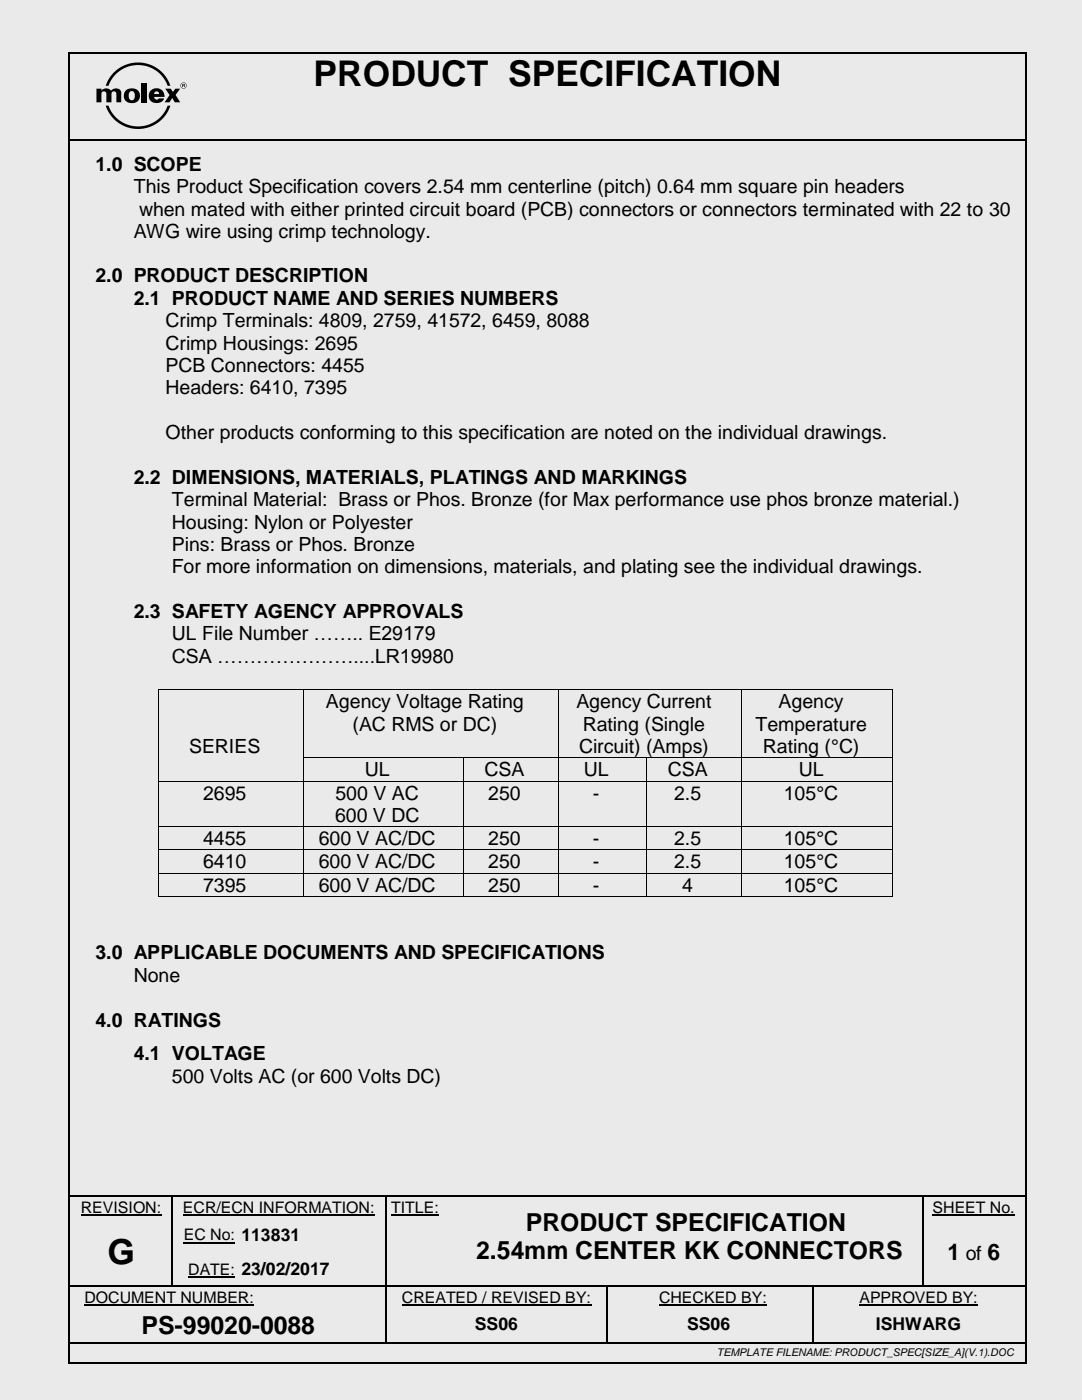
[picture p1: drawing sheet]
<svg xmlns="http://www.w3.org/2000/svg" width="216mm" height="279mm" viewBox="0 0 216 279" stroke-linecap="round" stroke-linejoin="round" font-family="sans-serif">
<path d="M0 0h215.9v279.4h-215.9z" fill-rule="evenodd" fill="#eaeaea"/>
<g fill="#000">
<path d="M13.6 10.3h.4v.4h-.4z" fill-rule="evenodd"/>
<path d="M13.6 10.3h.4v.4h-.4z" fill-rule="evenodd"/>
<path d="M25.9 18.3h.1a.64 .64 0 0 1 .7 0 .64 .64 0 0 1 .2 .8 .68 .68 0 0 1-.6 .9 .68 .68 0 0 1-.6-.9zM25.1 18.1a1.56 1.56 0 0 0 0 2.1 1.56 1.56 0 0 0 2 .2 1.53 1.53 0 0 0 .7-2 1.53 1.53 0 0 0-2.1-.7z" fill-rule="evenodd"/>
<path d="M22.7 14.5a6.8 6.8 0 0 1 11.3 2.6h-.5a6.3 6.3 0 0 0-6-4.1 6.3 6.3 0 0 0-5.9 4.1h-.5l.7-1.4z" fill-rule="evenodd"/>
<path d="M30 18.1a1.53 1.53 0 0 0 0 2 1.53 1.53 0 0 0 1.9 .4 1.13 1.13 0 0 0 .8-.9h-1a.51 .51 0 0 1-.6 .3 .51 .51 0 0 1-.3-.6h2a1.62 1.62 0 0 0-.9-1.6 1.62 1.62 0 0 0-1.9 .4zM30.9 18.4l.3-.2a.49 .49 0 0 1 .5 .6h-.9z" fill-rule="evenodd"/>
<path d="M33 17.7h1.1l.4 .7 .5-.7h.9l-.9 1.3 1 1.4h-1.1l-.5-.8-.6 .8h-1l1-1.4z" fill-rule="evenodd"/>
<path d="M36 17.1a.62 .62 0 0 1 1.2 0 .62 .62 0 0 1-1.2 0zM36.1 17.1a.55 .55 0 0 0 1.1 0 .55 .55 0 0 0-1.1 0z" fill-rule="evenodd"/>
<path d="M36.5 16.9l.3 .1h-.3zM36.4 16.8v.6h.1v-.3l.4 .3v-.6z" fill-rule="evenodd"/>
<path d="M204.5 10.3h.4v.4h-.4z" fill-rule="evenodd"/>
<path d="M204.5 10.3h.4v.4h-.4z" fill-rule="evenodd"/>
<path d="M14 27.7h.3v.4h-.3z" fill-rule="evenodd"/>
<path d="M14 27.7h.3v.4h-.3z" fill-rule="evenodd"/>
<path d="M19.2 17.7h1v.4l.1-.1a1.28 1.28 0 0 1 1.9 .1 1.16 1.16 0 0 1 2 .3v2h-1v-1.7a.49 .49 0 0 0-.5-.5 .49 .49 0 0 0-.5 .5v1.7h-1v-1.7a.49 .49 0 0 0-.5-.5 .49 .49 0 0 0-.5 .5v1.7h-1z" fill-rule="evenodd"/>
<path d="M28.3 16.5h1v3.9h-1z" fill-rule="evenodd"/>
<path d="M21.1 21.1h.5a6.3 6.3 0 0 0 5.9 4.1 6.3 6.3 0 0 0 6-4.1h.5a6.8 6.8 0 0 1-6.5 4.6 6.8 6.8 0 0 1-6.4-4.6z" fill-rule="evenodd"/>
<path d="M204.3 27.7h.4v.4h-.4z" fill-rule="evenodd"/>
<path d="M204.3 27.7h.4v.4h-.4z" fill-rule="evenodd"/>
<path d="M31.5 137.6h.2v.2h-.2z" fill-rule="evenodd"/>
<path d="M31.5 137.6h.2v.2h-.2z" fill-rule="evenodd"/>
<path d="M60.5 137.6h.2v.2h-.2z" fill-rule="evenodd"/>
<path d="M111.4 137.6h.2v.2h-.2z" fill-rule="evenodd"/>
<path d="M147.9 137.6h.2v.2h-.2z" fill-rule="evenodd"/>
<path d="M178.1 137.6h.2v.2h-.2z" fill-rule="evenodd"/>
<path d="M178.1 137.6h.2v.2h-.2z" fill-rule="evenodd"/>
<path d="M31.5 151.2h.2v.1h-.2z" fill-rule="evenodd"/>
<path d="M31.5 155.8h.2v.2h-.2z" fill-rule="evenodd"/>
<path d="M60.5 151.2h.2v.1h-.2z" fill-rule="evenodd"/>
<path d="M60.5 155.8h.2v.2h-.2z" fill-rule="evenodd"/>
<path d="M92.3 151.2h.2v.1h-.2z" fill-rule="evenodd"/>
<path d="M92.3 155.8h.2v.2h-.2z" fill-rule="evenodd"/>
<path d="M111.4 151.2h.2v.1h-.2z" fill-rule="evenodd"/>
<path d="M111.4 155.8h.2v.2h-.2z" fill-rule="evenodd"/>
<path d="M128.9 151.2h.2v.1h-.2z" fill-rule="evenodd"/>
<path d="M128.9 155.8h.2v.2h-.2z" fill-rule="evenodd"/>
<path d="M147.9 151.2h.2v.1h-.2z" fill-rule="evenodd"/>
<path d="M147.9 155.8h.2v.2h-.2z" fill-rule="evenodd"/>
<path d="M178.1 151.2h.2v.1h-.2z" fill-rule="evenodd"/>
<path d="M178.1 155.8h.2v.2h-.2z" fill-rule="evenodd"/>
<path d="M31.5 164.9h.2v.2h-.2z" fill-rule="evenodd"/>
<path d="M31.5 169.5h.2v.2h-.2z" fill-rule="evenodd"/>
<path d="M31.5 174.2h.2v.2h-.2z" fill-rule="evenodd"/>
<path d="M31.5 178.8h.2v.2h-.2z" fill-rule="evenodd"/>
<path d="M31.5 178.8h.2v.2h-.2z" fill-rule="evenodd"/>
<path d="M60.5 164.9h.2v.2h-.2z" fill-rule="evenodd"/>
<path d="M60.5 169.5h.2v.2h-.2z" fill-rule="evenodd"/>
<path d="M60.5 174.2h.2v.2h-.2z" fill-rule="evenodd"/>
<path d="M60.5 178.8h.2v.2h-.2z" fill-rule="evenodd"/>
<path d="M92.3 164.9h.2v.2h-.2z" fill-rule="evenodd"/>
<path d="M92.3 169.5h.2v.2h-.2z" fill-rule="evenodd"/>
<path d="M92.3 174.2h.2v.2h-.2z" fill-rule="evenodd"/>
<path d="M92.3 178.8h.2v.2h-.2z" fill-rule="evenodd"/>
<path d="M111.4 164.9h.2v.2h-.2z" fill-rule="evenodd"/>
<path d="M111.4 169.5h.2v.2h-.2z" fill-rule="evenodd"/>
<path d="M111.4 174.2h.2v.2h-.2z" fill-rule="evenodd"/>
<path d="M111.4 178.8h.2v.2h-.2z" fill-rule="evenodd"/>
<path d="M128.9 164.9h.2v.2h-.2z" fill-rule="evenodd"/>
<path d="M128.9 169.5h.2v.2h-.2z" fill-rule="evenodd"/>
<path d="M128.9 174.2h.2v.2h-.2z" fill-rule="evenodd"/>
<path d="M128.9 178.8h.2v.2h-.2z" fill-rule="evenodd"/>
<path d="M147.9 164.9h.2v.2h-.2z" fill-rule="evenodd"/>
<path d="M147.9 169.5h.2v.2h-.2z" fill-rule="evenodd"/>
<path d="M147.9 174.2h.2v.2h-.2z" fill-rule="evenodd"/>
<path d="M147.9 178.8h.2v.2h-.2z" fill-rule="evenodd"/>
<path d="M178.1 164.9h.2v.2h-.2z" fill-rule="evenodd"/>
<path d="M178.1 169.5h.2v.2h-.2z" fill-rule="evenodd"/>
<path d="M178.1 174.2h.2v.2h-.2z" fill-rule="evenodd"/>
<path d="M178.1 178.8h.2v.2h-.2z" fill-rule="evenodd"/>
<path d="M178.1 178.8h.2v.2h-.2z" fill-rule="evenodd"/>
<path d="M34.1 238.8h.3v.2h-.3z" fill-rule="evenodd"/>
<path d="M34.1 238.5h.4v.3h-.4z" fill-rule="evenodd"/>
<path d="M77 238.8h.2v.2h-.2z" fill-rule="evenodd"/>
<path d="M77 238.5h.3v.3h-.3z" fill-rule="evenodd"/>
<path d="M89.6 238.5h.4v.3h-.4z" fill-rule="evenodd"/>
<path d="M184 238.8h.3v.2h-.3z" fill-rule="evenodd"/>
<path d="M184 238.5h.4v.3h-.4z" fill-rule="evenodd"/>
<path d="M204.3 238.5h.3v.3h-.3z" fill-rule="evenodd"/>
<path d="M34.1 242.8h.3v.9h-.3z" fill-rule="evenodd"/>
<path d="M34.1 249.7h.3v.9h-.3z" fill-rule="evenodd"/>
<path d="M34.1 256.6h.3v.2h-.3z" fill-rule="evenodd"/>
<path d="M46.9 256.6h.3v.2h-.3z" fill-rule="evenodd"/>
<path d="M77 242.8h.2v.9h-.2z" fill-rule="evenodd"/>
<path d="M77 249.7h.2v.9h-.2z" fill-rule="evenodd"/>
<path d="M77 256.6h.2v.5h-.2z" fill-rule="evenodd"/>
<path d="M89.6 256.6h.3v.2h-.3z" fill-rule="evenodd"/>
<path d="M121 256.8h.2v.3h-.2z" fill-rule="evenodd"/>
<path d="M121 256.6h.2v.2h-.2z" fill-rule="evenodd"/>
<path d="M162 256.8h.3v.3h-.3z" fill-rule="evenodd"/>
<path d="M162 256.6h.3v.2h-.3z" fill-rule="evenodd"/>
<path d="M184 242.8h.3v.9h-.3z" fill-rule="evenodd"/>
<path d="M184 249.7h.3v.9h-.3z" fill-rule="evenodd"/>
<path d="M184 256.6h.3v.2h-.3z" fill-rule="evenodd"/>
<path d="M13.6 271.8h.4v.4h-.4z" fill-rule="evenodd"/>
<path d="M13.6 271.8h.4v.4h-.4z" fill-rule="evenodd"/>
<path d="M76.9 260.9h.4v.8h-.4z" fill-rule="evenodd"/>
<path d="M76.9 267.8h.4v.3h-.4z" fill-rule="evenodd"/>
<path d="M120.9 260.9h.4v.8h-.4z" fill-rule="evenodd"/>
<path d="M120.9 267.8h.4v.3h-.4z" fill-rule="evenodd"/>
<path d="M162 260.9h.3v.8h-.3z" fill-rule="evenodd"/>
<path d="M162 267.8h.4v.3h-.4z" fill-rule="evenodd"/>
<path d="M204.3 267.8h.3v.3h-.3z" fill-rule="evenodd"/>
<path d="M204.5 271.8h.4v.4h-.4z" fill-rule="evenodd"/>
<path d="M204.5 271.8h.4v.4h-.4z" fill-rule="evenodd"/>
</g>
<g fill="none" stroke="#000" stroke-width=".34">
<path d="M13.8 10.7v261.1M14 10.5h190.5M204.7 10.7v261.1M14.3 27.9h190.2M14 238.6h20.1M34.5 238.6h42.5M77.3 238.6h12.3M90 238.6h94M184.4 238.6h19.9M14 267.9h62.9M14 272h190.5M77.1 261.7v6.1"/>
<path d="M77.3 267.9h43.6M121.1 261.7v6.1M121.3 267.9h40.7M162.4 267.9h41.9"/>
</g>
<path d="M16.1 242.5h16.1M36.5 242.5h38.3M36.7 248h10.2M37.6 254.9h9.3M78.1 242.5h9.5M186.1 242.5h16.4M16.8 260.5h33.9M80.2 260.5h37.8M131.5 260.5h21.5M171.5 260.5h23.6" fill="none" stroke="#000" stroke-width=".21"/>
<g fill="none" stroke="#000" stroke-width=".25">
<path d="M34.3 239v3.8M77.1 239v3.8M184.1 239v3.8M14 256.7h20.1M34.3 243.7v6M34.3 250.6v6M34.4 256.7h12.5M47.2 256.7h29.8M77.1 243.7v6M77.1 250.6v6M77.1 257.1v3.8M77.2 256.7h12.4"/>
<path d="M89.9 256.7h31.1M121.1 257.1v3.8M121.2 256.7h40.8M162.2 257.1v3.8M162.3 256.7h21.7M184.1 243.7v6M184.1 250.6v6M184.3 256.7h20.2M162.2 261.7v6.1"/>
</g>
<g fill="none" stroke="#000" stroke-width=".2">
<path d="M31.6 137.8v13.4M31.7 137.7h28.8M60.6 137.8v13.4M60.7 137.7h50.7M111.5 137.8v13.4M111.6 137.7h36.3M148 137.8v13.4M148.1 137.7h30M178.2 137.8v13.4M31.6 151.3v4.5M31.6 156v8.9M31.7 155.9h28.8"/>
<path d="M60.6 151.3v4.5M60.6 156v8.9M60.7 151.2h31.6M60.7 155.9h31.6M92.4 151.3v4.5M92.4 156v8.9M92.5 151.2h18.9M92.5 155.9h18.9M111.5 151.3v4.5M111.5 156v8.9M111.6 151.2h17.3M111.6 155.9h17.3"/>
<path d="M129 151.3v4.5M129 156v8.9M129.1 151.2h18.8M129.1 155.9h18.8M148 151.3v4.5M148 156v8.9M148.1 151.2h30M148.1 155.9h30M178.2 151.3v4.5M178.2 156v8.9M31.6 165.1v4.4M31.6 169.7v4.5"/>
<path d="M31.6 174.4v4.4M31.7 165h28.8M31.7 169.6h28.8M31.7 174.3h28.8M31.7 178.9h28.8M60.6 165.1v4.4M60.6 169.7v4.5M60.6 174.4v4.4M60.7 165h31.6M60.7 169.6h31.6M60.7 174.3h31.6M60.7 178.9h31.6"/>
<path d="M92.4 165.1v4.4M92.4 169.7v4.5M92.4 174.4v4.4M92.5 165h18.9M92.5 169.6h18.9M92.5 174.3h18.9M92.5 178.9h18.9M111.5 165.1v4.4M111.5 169.7v4.5M111.5 174.4v4.4M111.6 165h17.3M111.6 169.6h17.3"/>
<path d="M111.6 174.3h17.3M111.6 178.9h17.3M129 165.1v4.4M129 169.7v4.5M129 174.4v4.4M129.1 165h18.8M129.1 169.6h18.8M129.1 174.3h18.8M129.1 178.9h18.8M148 165.1v4.4M148 169.7v4.5M148 174.4v4.4"/>
<path d="M148.1 165h30M148.1 169.6h30M148.1 174.3h30M148.1 178.9h30M178.2 165.1v4.4M178.2 169.7v4.5M178.2 174.4v4.4"/>
</g>
<g font-size="7.1">
<text x="62.6" y="17.2">PRODUCT SPECIFICATION</text>
<text x="21.4" y="252.3">G</text>
</g>
<g font-size="5">
<text x="104.9" y="245.6">PRODUCT SPECIFICATION</text>
<text x="95" y="251.3">2.54mm CENTER KK CONNECTORS</text>
<text x="28.2" y="266.2">PS-99020-0088</text>
</g>
<g font-size="4.6">
<text x="189.1" y="251.5">1</text>
<text x="197.1" y="251.5">6</text>
</g>
<g font-size="3.9">
<text x="19" y="34">1.0 SCOPE</text>
<text x="26.7" y="38.5">This Product Specification covers 2.54 mm centerline (pitch) 0.64 mm square pin headers</text>
<text x="26.7" y="47.5">AWG wire using crimp technology.</text>
<text x="27.8" y="43">when mated with either printed circuit board (PCB) connectors or connectors terminated with 22 to 30</text>
<text x="19" y="56.4">2.0 PRODUCT DESCRIPTION</text>
<text x="26.7" y="60.8">2.1 PRODUCT NAME AND SERIES NUMBERS</text>
<text x="33" y="65.3">Crimp Terminals: 4809, 2759, 41572, 6459, 8088</text>
<text x="33" y="69.8">Crimp Housings: 2695</text>
<text x="33" y="74.3">PCB Connectors: 4455</text>
<text x="33" y="78.7">Headers: 6410, 7395</text>
<text x="33" y="87.6">Other products conforming to this specification are noted on the individual drawings.</text>
<text x="26.7" y="96.5">2.2 DIMENSIONS, MATERIALS, PLATINGS AND MARKINGS</text>
<text x="34.3" y="101">Terminal Material: Brass or Phos. Bronze (for Max performance use phos bronze material.)</text>
<text x="34.3" y="105.5">Housing: Nylon or Polyester</text>
<text x="34.3" y="110">Pins: Brass or Phos. Bronze</text>
<text x="34.3" y="114.4">For more information on dimensions, materials, and plating see the individual drawings.</text>
<text x="26.7" y="123.3">2.3 SAFETY AGENCY APPROVALS</text>
<text x="34.3" y="127.8">UL File Number …….. E29179</text>
<text x="34.3" y="132.3">CSA …………………....LR19980</text>
<text x="65" y="141.4">Agency Voltage Rating</text>
<text x="115" y="141.4">Agency Current</text>
<text x="155.3" y="141.4">Agency</text>
<text x="70.3" y="145.8">(AC RMS or DC)</text>
<text x="116.3" y="145.8">Rating (Single</text>
<text x="150.7" y="145.8">Temperature</text>
<text x="37.7" y="150.3">SERIES</text>
<text x="72.8" y="154.9">UL</text>
<text x="96.7" y="154.9">CSA</text>
<text x="115.6" y="150.3">Circuit) (Amps)</text>
<text x="116.5" y="154.9">UL</text>
<text x="133.2" y="154.9">CSA</text>
<text x="152.2" y="150.3">Rating (°C)</text>
<text x="159.4" y="154.9">UL</text>
<text x="40.5" y="159.6">2695</text>
<text x="66.9" y="159.6">500 V AC</text>
<text x="97.4" y="159.6">250</text>
<text x="118.3" y="159.6">-</text>
<text x="134.5" y="159.6">2.5</text>
<text x="156.4" y="159.6">105°C</text>
<text x="66.9" y="164">600 V DC</text>
<text x="40.5" y="168.7">4455</text>
<text x="40.5" y="173.3">6410</text>
<text x="63.6" y="168.7">600 V AC/DC</text>
<text x="63.6" y="173.3">600 V AC/DC</text>
<text x="97.4" y="168.7">250</text>
<text x="97.4" y="173.3">250</text>
<text x="118.3" y="168.7">-</text>
<text x="118.3" y="173.3">-</text>
<text x="134.5" y="168.7">2.5</text>
<text x="134.5" y="173.3">2.5</text>
<text x="156.4" y="168.7">105°C</text>
<text x="156.4" y="173.3">105°C</text>
<text x="40.5" y="178">7395</text>
<text x="63.6" y="178">600 V AC/DC</text>
<text x="97.4" y="178">250</text>
<text x="118.3" y="178">-</text>
<text x="136.1" y="178">4</text>
<text x="156.4" y="178">105°C</text>
<text x="19" y="191.5">3.0 APPLICABLE DOCUMENTS AND SPECIFICATIONS</text>
<text x="26.7" y="196">None</text>
<text x="19" y="204.9">4.0 RATINGS</text>
<text x="26.7" y="211.6">4.1 VOLTAGE</text>
<text x="34.3" y="216.1">500 Volts AC (or 600 Volts DC)</text>
<text x="192.7" y="251.5">of</text>
</g>
<g font-size="3.5">
<text x="94.8" y="265.5">SS06</text>
<text x="137.1" y="265.5">SS06</text>
<text x="174.8" y="265.5">ISHWARG</text>
</g>
<g font-size="3.2">
<text x="16.1" y="242">REVISION:</text>
<text x="36.5" y="242">ECR/ECN INFORMATION:</text>
<text x="78.1" y="242">TITLE:</text>
<text x="186.1" y="242">SHEET No.</text>
<text x="36.7" y="247.6">EC No: 113831</text>
<text x="37.6" y="254.5">DATE: 23/02/2017</text>
<text x="16.8" y="260">DOCUMENT NUMBER:</text>
<text x="80.2" y="260">CREATED / REVISED BY:</text>
<text x="131.5" y="260">CHECKED BY:</text>
<text x="171.5" y="260">APPROVED BY:</text>
</g>
<text font-size="2.1" x="143" y="270.6">TEMPLATE FILENAME: PRODUCT_SPEC[SIZE_A](V.1).DOC</text>
</svg>
